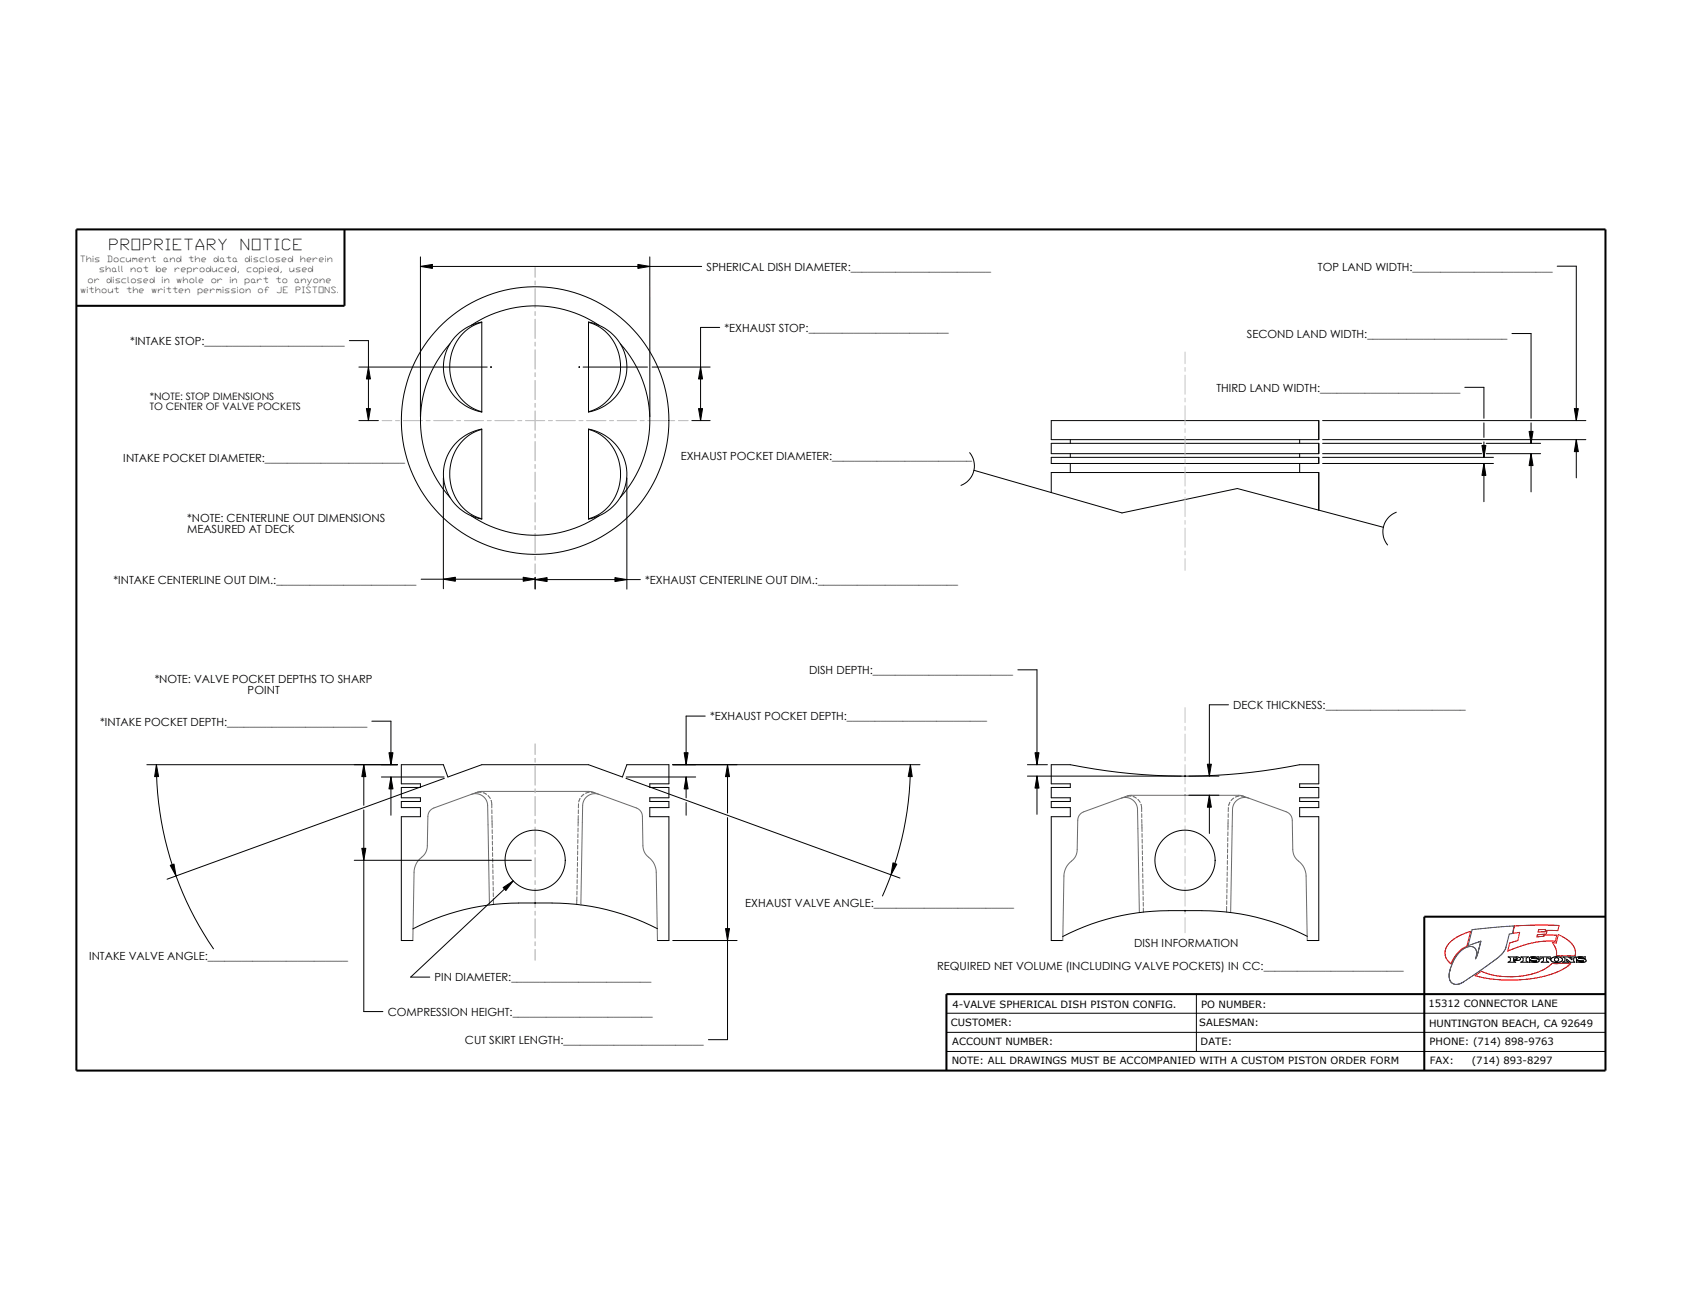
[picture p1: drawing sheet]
<svg xmlns="http://www.w3.org/2000/svg" width="559mm" height="432mm" viewBox="0 0 559 432" stroke-linecap="round" stroke-linejoin="round" font-family="sans-serif">
<g fill="none" stroke="#c4c4c4" stroke-width=".33">
<path d="M177.8 88.9v3.2M177.8 93.3v1.3M177.8 95.9v6.3M177.8 103.5v1.3M177.8 106v6.4M177.8 113.7v1.2M177.8 116.2v6.4M393.7 116.9v3.9M127 139.7h3.2M131.4 139.7h1.3M134 139.7h6.3M141.6 139.7h1.3"/>
<path d="M144.1 139.7h6.4M151.7 139.7h1.3M154.3 139.7h6.3M161.9 139.7h1.3M164.4 139.7h6.4M172.1 139.7h1.2M174.6 139.7h6.4M177.8 123.8v1.3M177.8 126.4v6.3M177.8 134v1.3M177.8 136.5v6.4M182.2 139.7h1.3"/>
<path d="M184.8 139.7h6.3M192.4 139.7h1.3M194.9 139.7h6.4M202.5 139.7h1.3M205.1 139.7h6.3M212.7 139.7h1.3M215.2 139.7h6.4M222.9 139.7h1.2M225.4 139.7h3.2M393.7 122.1v1.2M393.7 124.6v6.4M393.7 132.2v1.3"/>
<path d="M393.7 134.8v6.3M177.8 144.1v1.3M177.8 146.7v6.3M177.8 154.3v1.3M177.8 156.8v6.4M393.7 142.4v1.3M393.7 144.9v6.4M393.7 152.5v1.3M393.7 155.1v6.3M177.8 164.5v1.2M177.8 167v6.4M177.8 174.6v1.3"/>
<path d="M177.8 177.2v6.3M393.7 162.7v1.3M393.7 165.2v6.4M393.7 172.9v1.2M393.7 175.4v6.4M177.8 184.8v1.3M177.8 187.3v3.2M393.7 183v1.3M393.7 185.6v3.8M393.7 235v5M177.8 247.1v3.5M177.8 251.9v1.3"/>
<path d="M177.8 254.4v6.4M393.7 241.3v1.3M393.7 243.8v6.4M393.7 251.5v1.2M393.7 254v6.4M177.8 262v1.3M177.8 264.6v6.3M177.8 272.2v1.3M177.8 274.7v6.4M393.7 261.6v1.3M393.7 264.2v6.3M393.7 271.8v1.3"/>
<path d="M393.7 274.3v6.4M177.8 282.4v1.2M177.8 284.9v6.4M177.8 292.5v1.3M177.8 295.1v6.3M393.7 281.9v1.3M393.7 284.5v6.3M393.7 292.1v1.3M393.7 294.6v6.4M177.8 302.7v1.3M177.8 305.2v6.4M177.8 312.8v1.3"/>
<path d="M177.8 315.4v3.5M393.7 302.3v1.2M393.7 304.8v5"/>
</g>
<g fill="none" stroke="#000" stroke-width=".33">
<path d="M139.7 88.5l4-.7v1.4zM139.7 85.3v53.1M139.7 88.5h93.4M211.9 87.8l4 .7-4 .7zM215.9 85.3v53.1M517.3 88.4h6.4v51.3M116.1 113.1h6.3v26.6M149.5 114.2a38.1 38.1 0 0 0 0 51M151.9 111.2a15.9 15.9 0 0 1 8.2-4.2v29.9a15.1 15.1 0 0 1-12-10.4 15.1 15.1 0 0 1 3.8-15.3zM156.6 108a38.1 38.1 0 0 1 42.4 0M160.1 107.1a15.5 15.5 0 0 0-9.8 20.4 14.3 14.3 0 0 0 9.8 9.3M195.5 107a15.1 15.1 0 0 1 12.8 14.9 15.1 15.1 0 0 1-12.8 15z"/>
<path d="M195.5 107.1a15.5 15.5 0 0 1 9.7 20.4 14.3 14.3 0 0 1-9.7 9.3M206.1 114.2a38.1 38.1 0 0 1 0 51M239.1 108.8h-6.4v30.9M502.3 110.8h6.4v28.1M119.2 139.7h6.5M119.2 121.9h42.7M121.7 135.7h1.4l-.7 4zM122.4 121.9l.7 4h-1.4zM163.1 121.9h.1M163.1 121.9l.1 .1M163.1 121.9v.1M163.2 121.9l-.2 .1"/>
<path d="M192.4 121.9h.1M192.4 121.9l.1 .1M192.4 121.9v.1M192.5 121.9l-.1 .1M193.7 121.9h21.4M216.6 121.9h19.3M229.8 139.7h6.1M232.1 135.7h1.3l-.7 4zM232.7 121.9l.7 4h-1.3zM349.2 139.7h88.9v6.3h-88.9zM439.4 139.7h87.5M486.6 128.7h6.4v10.2"/>
<path d="M523 135.7h1.4l-.7 4zM147.3 158.8v36.8M151.9 146.7a15.9 15.9 0 0 1 8.2-4.2v29.9a15.1 15.1 0 0 1-12-10.3 15.1 15.1 0 0 1 3.8-15.4zM160.1 142.6a15.5 15.5 0 0 0-9.8 20.4 14.3 14.3 0 0 0 9.8 9.3M195.5 142.6a15.5 15.5 0 0 1 9.7 20.4 14.3 14.3 0 0 1-9.7 9.3M195.5 142.5a15.1 15.1 0 0 1 12.8 15 15.1 15.1 0 0 1-12.8 14.9zM208.3 158.8v36.9M322.1 150.3a6.9 6.9 0 0 1-2.8 10.9M323.6 156.2l49.1 14.2 38.4-8.1 48.5 12.9M349.2 147.3h88.9v3.4h-88.9zM349.2 151.9h88.9v2h-88.9zM355.6 146v1.3"/>
<path d="M355.6 150.7v1.2M355.6 153.9v3.1M431.8 146v1.3M431.8 150.7v1.2M431.8 153.9v3.1M439.4 146h87.5M439.4 147.3h52.8M439.4 150.7h52.8M439.4 153.9h56.8M439.4 151.9h56.8M492.3 148h1.3l-.6 3.9zM493 153.9l.6 4h-1.3z"/>
<path d="M493 140.5v4.8M493 146.8v5.1M493 153.9v12.7M493.8 147.3h18M493.8 150.7h18M508 143.3h1.3l-.6 4zM508.7 150.7l.6 3.9h-1.3zM508.7 140.5v4.8M508.7 146.8v.5M508.7 150.7v12.7M523.7 146l.7 4h-1.4zM523.7 146v12.7"/>
<path d="M156.6 171.3a38.1 38.1 0 0 0 42.4 0M349.2 163.6v-6.6h88.9v12.4M463.9 170.1a6.9 6.9 0 0 0-2.9 10.9M139.9 192.4h37.9M147.3 192.4l4-.7v1.4zM173.8 191.7l4 .7-4 .7zM177.8 192.5l4-.6v1.3zM177.8 191.8v3.9M177.8 192.5h34.9M204.3 191.9l4 .6-4 .7zM123.5 239.5h6.4v14.5M234.3 237.9h-6.4v16.1"/>
<path d="M338.2 222.5h6.3v31.5M408.1 234.1h-6.3v23.7M48.8 254h83.3M52 254l.7 3.9-1.3 .1zM52 254a107.9 107.9 0 0 0 18.9 61.2M120.9 254l.6 4h-1.3zM120.9 254v13.5M126.7 258.1h20.8M129.2 250h1.4l-.7 4zM129.9 258.1l.7 3.9h-1.4zM129.9 258.1v12.7M147.6 258.5l-92.1 33.5"/>
<path d="M208 258.5l91 33.2M208 258.1h23.1M223.5 254h82.1M227.3 250h1.3l-.7 4zM227.9 258.1l.7 3.9h-1.3zM227.9 258.1v6.9M241.7 254l.7 4h-1.4zM241.7 254v16M302.5 254l.6 4-1.4-.1zM302.5 254a106.7 106.7 0 0 1-9.3 43.6M341.3 254h6.7M341.3 257.8h51.1"/>
<path d="M343.9 250h1.3l-.7 4zM344.5 257.8l.7 4h-1.3zM344.5 257.8v12.7M393.6 257.8h.2M393.6 257.7l.2 .2M393.7 257.7v.2M393.8 257.7l-.2 .2M395 257.8h10M401.1 253.8h1.3l-.6 4zM120.9 269v67h6.3M227.9 266.6v4.2M241.7 271.6v73.7h-6.3"/>
<path d="M395 264.1h10M401.8 264.1l.6 4h-1.3zM401.8 264.1v12.7M56.6 287.4l1.2-.4 .7 4zM117.7 285.8h58.8M120.2 281.8h1.3l-.6 4zM167.2 294.8l3.3-2.2-2.4 3.2zM170.5 292.6l-34.1 31.9h6.4M177.8 299.9l-.1 .1M296.7 286.6l1.2 .4-1.9 3.6zM137.2 312.4h-3.9v-41.1h6.4v-3.1h-6.4v-2h6.4v-1.2h-6.4v-3.4h6.4v-1.2h-6.4v-6.4h14l1.5 4.1 11.3-4.1h35.4l11.3 4.1 1.5-4.1h13.9v6.4h-6.3v1.2h6.3v3.4h-6.3v1.2h6.3v2h-6.3v3.1h6.3v41.1h-3.8M177.8 300h.1"/>
<path d="M218.4 308.5a76.5 76.5 0 0 0-35-8.6 147.1 147.1 0 0 0-18.9 .5 77.1 77.1 0 0 0-27.4 8.1M223.5 312.4h21.4M241 308.4h1.4l-.7 4zM353.1 312.4h-3.9v-41.1h6.4v-3.1h-6.4v-2h6.4v-1.2h-6.4v-3.4h6.4v-1.2h-6.4v-6.4h6.4a192.9 192.9 0 0 0 76.2 0h6.3v6.4h-6.3v1.2h6.3v3.4h-6.3v1.2h6.3v2h-6.3v3.1h6.3v41.1h-3.8M393.6 302.4l.2 .2M393.7 302.4v.2M393.8 302.4l-.2 .2M434.3 311a76.6 76.6 0 0 0-35-8.5 147.1 147.1 0 0 0-18.9 .4 77.1 77.1 0 0 0-27.4 8.2M501.1 317.8l3.2 .1 .6 .2 .3 .4-.6 .5h-1.8l.8 .6h-2.6l.8-.4v-.9zM502.8 318.2h1l.3 .2-.3 .3h-1zM505.3 317.8h2.5l-.8 .5v.9l.7 .4h-2.5l.8-.4v-.9zM508.8 318.2v.1"/>
<path d="M508.8 318.2l1-.1 1.2 .4v-.7l-.5 .1a1.85 1.85 0 0 0-2.4 .5 3 3 0 0 0 2.4 .8M508.8 318.2h.1M508.8 318.3h.1M508.9 318.3l2 .2 .5 .6a2.29 2.29 0 0 1-2.7 .4l-.6 .2 .1-.9 .8 .5h1.5M510.5 319.2v.1M511.6 317.8h3.4l.1 .9-.8-.5h-.5v1l.7 .4h-2.5l.8-.4v-1h-.5l-.8 .5zM515.5 318.2l1.3-.4a1.71 1.71 0 0 1 2.2 1.2 2.81 2.81 0 0 1-3.8-.1zM519.2 317.8h1.8l1.2 1v-.5l-.7-.5h2.1l-.8 .5v.9l.4 .4h-1.5l-1.2-1v.6l.7 .4h-2l.7-.4v-.9zM523.7 318.1l.8-.3h2.1v.7l-.6-.3a1.23 1.23 0 0 0-1.6 .1h.2a2.91 2.91 0 0 1 2.4 .8 2.32 2.32 0 0 1-2.7 .4l-.6 .2 .1-.9 1.1 .5 1.2-.1-.3-.1a2.1 2.1 0 0 1-2.1-.7zM524.4 318.2h.1M314.4 336.6h219M397.5 330.2v19.1"/>
<path d="M314.4 349.3h219M314.4 342.9h219"/>
<circle cx="177.8" cy="139.7" r="44.4"/>
<circle cx="177.8" cy="285.7" r="10"/>
<circle cx="393.7" cy="285.7" r="10"/>
<circle cx="517.1" cy="318.7" r=".67"/>
</g>
<g fill="none" stroke="#6a6a6a" stroke-width=".33">
<path d="M156.6 263.9a4 4 0 0 1 5.4 3.7l.6 33M158 263.3l-.1 .1M159.9 263.1l-1.3 .1M160.5 263.3l1.1 .6M162.1 264.3l.8 1M163.2 265.9l.2 2.5M163.4 269v1.3M163.4 270.9v1.3M163.5 272.4v2.6M163.5 275.6v1.3M163.6 277.5v1.3M163.6 279.4v1.3"/>
<path d="M192 278.9v1.2M192 276.9v1.3M192 275v1.3M192.1 270.9l-.1 3.5M192.2 269l-.1 1.3M192.2 267v1.4M192.7 265.2l-.4 1.2M194 263.8l-.9 .8M195.8 263.1l-1.3 .4M196.4 263.1l1.3 .3M199 263.9a4 4 0 0 0-5.4 3.7l-.6 33M372.5 265.1a4 4 0 0 1 5.4 3.8l.6 34.2"/>
<path d="M373.9 264.6h-.1M375.8 264.4l-1.3 .1M376.4 264.6l1.1 .5M378 265.5l.8 1M379.1 267.1l.2 2.5M379.3 270.3v1.2M379.3 272.2v1.2M379.4 273.7v2.5M379.4 276.9v1.2M379.5 278.8v1.2M393.6 264.1h.2M393.6 264.1l.2 .1"/>
<path d="M393.7 264.1v.1M393.8 264.1l-.2 .1M407.9 278.2v1.3M407.9 276.3v1.3M408 272.2l-.1 3.5M408 270.3v1.2M408.1 268.3l-.1 1.3M408.6 266.4l-.4 1.2M409.9 265.1l-.9 .8M411.7 264.4l-1.3 .4M412.3 264.4l1.3 .2M414.9 265.1a4 4 0 0 0-5.4 3.8l-.6 34.2"/>
<path d="M140.1 284.8a4.7 4.7 0 0 0 1.9-3.9l.2-9.7a3 3 0 0 1 1.9-2.8l14.6-5.3 1.3-.2h36l15.4 5.5a3 3 0 0 1 2 2.8l.2 9.7a5.2 5.2 0 0 0 2.4 4.3l1.3 1.8 .7 2 .4 23.4M140.1 284.8a6.3 6.3 0 0 0-2.5 4.9l-.4 22.7M163.6 281.3v1.3M163.6 283.2l.1 1.3M163.7 285.1v1.3M163.7 287v1.3M163.7 288.9l.1 1.3M163.8 290.8v1.3M163.8 292.7v1.3M163.9 294.6v1.3M163.9 296.5v1.3M163.9 298.5l.1 1.9"/>
<path d="M191.7 297.9l-.1 2.5M191.7 296v1.3M191.7 294.1v1.3M191.7 292.2v1.3M191.8 290.3v1.3M191.8 288.4v1.2M191.9 286.5l-.1 1.2M191.9 284.6v1.2M191.9 282.7v1.2M191.9 280.8v1.2M379.5 280.7v1.2M379.5 282.6v1.2"/>
<path d="M379.5 284.5l.1 1.3M379.6 286.4v1.3M379.6 288.3v1.3M379.6 290.2l.1 1.3M379.7 292.1v1.3M379.7 294v1.3M379.7 295.9l.1 1.3M379.8 297.8v1.3M379.8 299.7v1.3M407.6 299.2l-.1 1.2M407.6 297.3v1.2M407.6 295.4v1.2"/>
<path d="M407.6 293.5v1.2M407.7 291.6v1.2M407.7 289.6v1.3M407.8 287.7l-.1 1.3M407.8 285.8v1.3M407.8 283.9v1.3M407.8 282v1.3M407.9 280.1v1.3M162.7 300.4v.2M192.9 300.4v.2M353.1 312.4l.4-21.4a7.2 7.2 0 0 1 3.3-5.7l.6-1 .4-1.6 .3-10.2a3 3 0 0 1 1.9-2.9l15.5-5.4h36.4l15.4 5.4a3 3 0 0 1 2 2.9l.2 9.7a6.1 6.1 0 0 0 2.9 4.8l.8 1.2 .7 2.1 .4 22.1M379.8 301.6l.1 1.3"/>
<path d="M407.5 301.1v1.9"/>
</g>
<path d="M25.4 76.2h508v279.4h-508zM114.4 76.2v25.4h-89M533.4 304.5h-60.2v51.1M533.4 330.2h-219v25.4" fill="none" stroke="#000" stroke-width=".68" stroke-linecap="butt"/>
<path d="M481.7 313.1l3.1-2.2 3.8-1.5-1.3 4.9-.9 .4a11 11 0 0 0-4.3 5.5 4.4 4.4 0 0 1-2-4.4l.5-1.3zM503.1 307.6l7.2-.3 7.6 .1-.4 1.7-4.1-.1v-.3l-2.2 .1-.2 .8 2.9-.2-.2 .9-3 .2-.1 .7 .8-.1a1.2 1.2 0 0 0 1.6-.5l4.2 .1-.5 2-3.5-.1-3.3 .4-3.9 1-5.1 1.9 .6-2.7 2.8-.8 .6-2.7-2.3 .3zM517.7 310.4l1.2 .6a6.4 6.4 0 0 1 4.4 6.1v.3l-1.9 .2-2.6-.2-.1 .3-1.7-.4a4 4 0 0 0-.5-3l-.8-1.3 1.3 .2zM490 324.1l2.2-1.5 2.5 1 3 .6 3.1 .2 4.3-.1 3.1-.6 2.8-.8 2.1-1 1.8-1.2a1.67 1.67 0 0 1 2-.6l1.8-.2 2.5 .1 .2-.2 .4 .2-2.3 1.8-3.3 1.5-3.9 1.1-4 .7-4.3 .4h-5.2l-5-.5z" fill="none" stroke="#f00" stroke-width=".33"/>
<g fill="none" stroke="#0000e1" stroke-width=".33">
<path d="M487.9 314.5a10.4 10.4 0 0 0-6.1 7.3M487.9 314.5h.1M487.9 314.5a1.99 1.99 0 0 1 2.7 1.8l-.4 2.2M489.1 308.8l13.9-1.2-.5 2.4-1.1 .3-1.1 4.3M489.1 308.8l-1.4 5.3 4.3-1.5M490.2 318.5h.1M492 312.6l-1.1 4.4-.7 1.5M492 312.6l-1 3.9M492 312.6l-1 .4M500.3 314.6a14 14 0 0 1-5.7 5.8l-8.7 5.9-1.7 .7a2.28 2.28 0 0 1-2.7-1.9l-.1-1.3 .4-1.8M500.3 314.6h.1M481.5 323.5v.1"/>
<path d="M481.6 322.7v.1M481.8 322h.1M481.8 321.9v.1M481.8 321.8v.1M485.7 326.5h-.1"/>
</g>
<g fill="#000">
<path d="M139.7 88.5l4-.7v1.4zM211.9 87.8l4 .7-4 .7zM122.4 121.9l.7 4h-1.4zM121.7 135.7h1.4l-.7 4zM232.7 121.9l.7 4h-1.3zM232.1 135.7h1.3l-.7 4zM523 135.7h1.4l-.7 4zM492.3 148h1.3l-.6 3.9zM493 153.9l.6 4h-1.3zM508 143.3h1.3l-.6 4zM508.7 150.7l.6 3.9h-1.3zM523.7 146l.7 4h-1.4z"/>
<path d="M147.3 192.4l4-.7v1.4zM173.8 191.7l4 .7-4 .7zM177.8 192.5l4-.6v1.3zM204.3 191.9l4 .6-4 .7zM52 254l.7 3.9-1.3 .1zM120.9 254l.6 4h-1.3zM129.9 258.1l.7 3.9h-1.4zM129.2 250h1.4l-.7 4zM227.9 258.1l.7 3.9h-1.3zM227.3 250h1.3l-.7 4zM241.7 254l.7 4h-1.4zM302.5 254l.6 4-1.4-.1z"/>
<path d="M344.5 257.8l.7 4h-1.3zM343.9 250h1.3l-.7 4zM401.1 253.8h1.3l-.6 4zM401.8 264.1l.6 4h-1.3zM56.6 287.4l1.2-.4 .7 4zM120.2 281.8h1.3l-.6 4zM167.2 294.8l3.3-2.2-2.4 3.2zM296.7 286.6l1.2 .4-1.9 3.6zM241 308.4h1.4l-.7 4z"/>
</g>
<g font-size="5">
<text x="36.5" y="83.2">PROPRIETARY</text>
<text x="80.2" y="83.2">NOTICE</text>
</g>
<g font-size="3.7">
<text x="234.7" y="89.9">SPHERICAL DISH DIAMETER:_________________________</text>
<text x="437.9" y="89.9">TOP LAND WIDTH:_________________________</text>
<text x="240.7" y="110.2">*EXHAUST STOP:_________________________</text>
<text x="414.2" y="112.2">SECOND LAND WIDTH:_________________________</text>
<text x="43.3" y="114.6">*INTAKE STOP:_________________________</text>
<text x="404.2" y="130.1">THIRD LAND WIDTH:_________________________</text>
<text x="41" y="153.4">INTAKE POCKET DIAMETER:_________________________</text>
<text x="226.2" y="152.8">EXHAUST POCKET DIAMETER:_________________________</text>
<text x="62.2" y="173.4">*NOTE: CENTERLINE OUT DIMENSIONS</text>
<text x="62.2" y="177">MEASURED AT DECK</text>
<text x="37.7" y="193.8">*INTAKE CENTERLINE OUT DIM.:_________________________</text>
<text x="214.3" y="193.9">*EXHAUST CENTERLINE OUT DIM.:_________________________</text>
<text x="51.4" y="226.9">*NOTE: VALVE POCKET DEPTHS TO SHARP</text>
<text x="268.8" y="223.9">DISH DEPTH:_________________________</text>
<text x="82.3" y="230.5">POINT</text>
<text x="235.9" y="239.3">*EXHAUST POCKET DEPTH:_________________________</text>
<text x="409.7" y="235.5">DECK THICKNESS:_________________________</text>
<text x="33.3" y="241">*INTAKE POCKET DEPTH:_________________________</text>
<text x="247.6" y="301.3">EXHAUST VALVE ANGLE:_________________________</text>
<text x="376.7" y="314.5">DISH INFORMATION</text>
<text x="29.6" y="318.8">INTAKE VALVE ANGLE:_________________________</text>
<text x="311.3" y="322.3">REQUIRED NET VOLUME (INCLUDING VALVE POCKETS) IN CC:_________________________</text>
<text x="144.4" y="326">PIN DIAMETER:_________________________</text>
<text x="128.8" y="337.4">COMPRESSION HEIGHT:_________________________</text>
<text x="154.5" y="346.8">CUT SKIRT LENGTH:_________________________</text>
</g>
<g font-size="3.4">
<text x="49.8" y="133">*NOTE: STOP DIMENSIONS</text>
<text x="49.8" y="136.2">TO CENTER OF VALVE POCKETS</text>
</g>
<g font-size="3.3">
<text x="316.5" y="334.8">4-VALVE SPHERICAL DISH PISTON CONFIG.</text>
<text x="399" y="334.8">PO NUMBER:</text>
<text x="474.6" y="334.6">15312 CONNECTOR LANE</text>
<text x="315.9" y="340.8">CUSTOMER:</text>
<text x="398.4" y="340.8">SALESMAN:</text>
<text x="474.8" y="341">HUNTINGTON BEACH, CA 92649</text>
<text x="316.3" y="347.2">ACCOUNT NUMBER:</text>
<text x="398.9" y="347.2">DATE:</text>
<text x="475" y="347.2">PHONE: (714) 898-9763</text>
<text x="316.2" y="353.4">NOTE: ALL DRAWINGS MUST BE ACCOMPANIED WITH A CUSTOM PISTON ORDER FORM</text>
<text x="475.1" y="353.4">FAX:</text>
<text x="488.9" y="353.4">(714) 893-8297</text>
</g>
<g font-size="2.8">
<text x="26.8" y="87">This</text>
<text x="35.8" y="87">Document</text>
<text x="54.5" y="87">and</text>
<text x="62.9" y="87">the</text>
<text x="71.2" y="87">data</text>
<text x="81.6" y="87">disclosed</text>
<text x="99.9" y="87">herein</text>
<text x="29.4" y="93.9">or</text>
<text x="33.2" y="90.4">shall</text>
<text x="35.6" y="93.9">disclosed</text>
<text x="43.6" y="90.4">not</text>
<text x="51.9" y="90.4">be</text>
<text x="54" y="93.9">in</text>
<text x="58.2" y="90.4">reproduced,</text>
<text x="58.9" y="93.9">whole</text>
<text x="70.3" y="93.9">or</text>
<text x="76.6" y="93.9">in</text>
<text x="81.4" y="93.9">part</text>
<text x="82.1" y="90.4">copied,</text>
<text x="91.8" y="93.9">to</text>
<text x="96.3" y="90.4">used</text>
<text x="98.1" y="93.9">anyone</text>
<text x="27" y="97.3">without</text>
<text x="42.2" y="97.3">the</text>
<text x="50.5" y="97.3">written</text>
<text x="65.8" y="97.3">permission</text>
<text x="85.9" y="97.3">of</text>
<text x="92.1" y="97.3">JE</text>
<text x="98.4" y="97.3">PISTONS.</text>
</g>
</svg>
